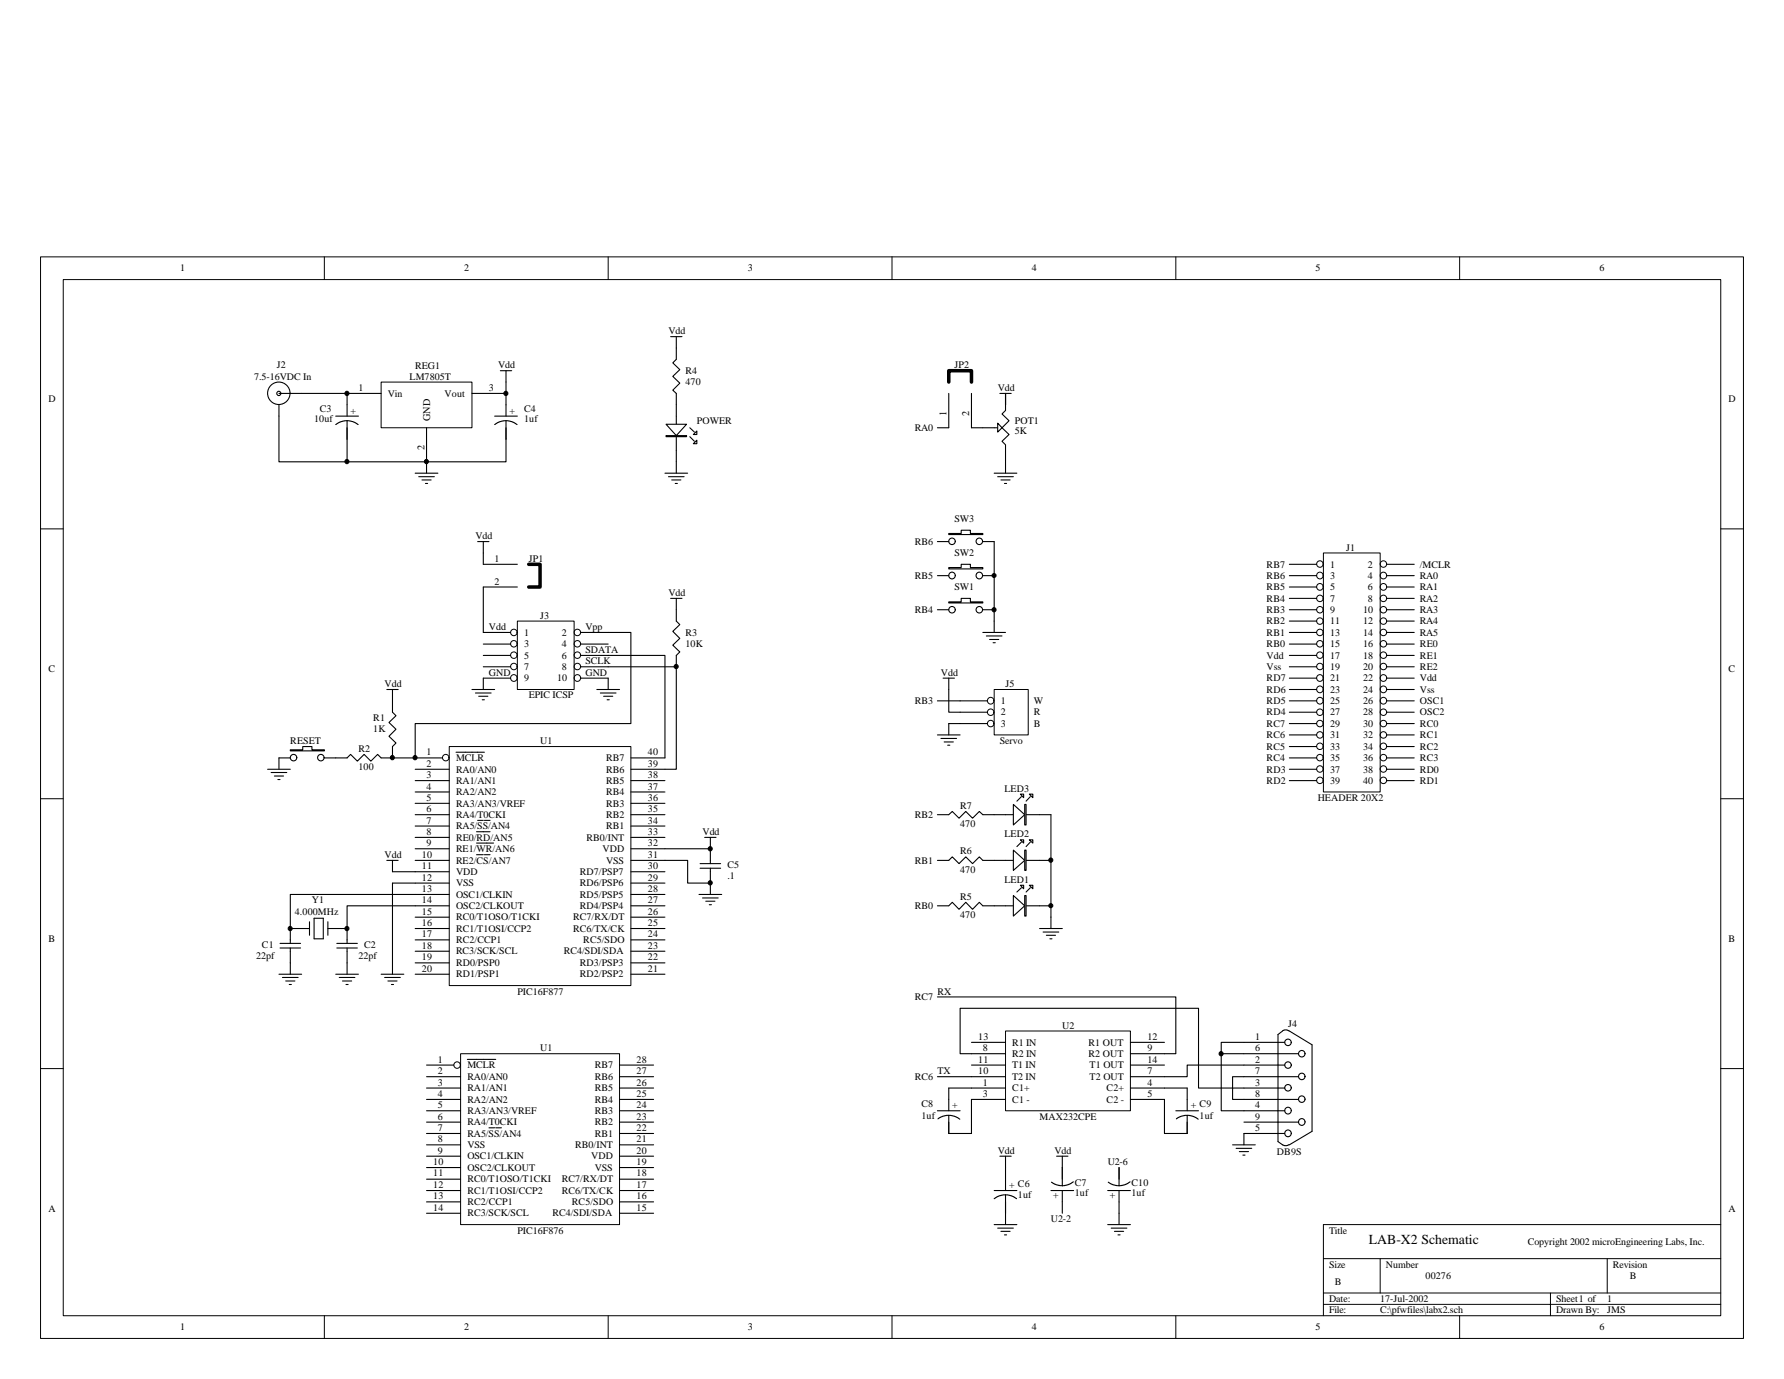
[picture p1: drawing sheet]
<svg xmlns="http://www.w3.org/2000/svg" width="279mm" height="216mm" viewBox="0 0 279 216" stroke-linecap="round" stroke-linejoin="round" font-family="sans-serif">
<g fill="none" stroke="#000" stroke-width=".16">
<path d="M6.3 40.2h266.7v169.3h-266.7zM9.9 43.8h259.6v162.2h-259.6zM50.8 40.2v3.6M95.2 40.2v3.6M139.7 40.2v3.6M184.1 40.2v3.6M228.6 40.2v3.6M6.3 82.8h3.6M269.5 82.8h3.5M6.3 125.1h3.6M269.5 125.1h3.5M6.3 167.3h3.6"/>
<path d="M269.5 167.3h3.5M207.3 197.1h62.2M216.2 197.1v5.3M251.7 197.1v5.3M269.5 191.7h-62.2v14.3M50.8 206v3.5M95.2 206v3.5M139.7 206v3.5M184.1 206v3.5M207.3 202.4h62.2M207.3 204.2h62.2M228.6 206v3.5"/>
<path d="M242.8 202.4v3.6"/>
</g>
<path d="M43.7 118.7h1.8M50.8 118.7h1.8" fill="none" stroke="#000" stroke-width=".17"/>
<path d="M45.5 117.4h1.9v-.5h1.5v.5h1.9v.2h-5.3z" fill-rule="evenodd" fill="#fff" stroke="#000" stroke-width=".17"/>
<g fill="none" stroke="#000" stroke-width=".17">
<path d="M60.6 107.9h1.8M61.5 107.9v3.6l.5 .6-1.1 1 1.1 1.1-1.1 1.1 1.1 1-.5 .6v1.8"/>
<circle cx="46" cy="118.6" r=".51"/>
<circle cx="50.2" cy="118.6" r=".51"/>
</g>
<path d="M59.7 59.8h14.2v7.2h-14.2z" fill="#fff" stroke="#000" stroke-width=".16"/>
<g fill="none" stroke="#000" stroke-width=".17">
<path d="M78.4 58h1.7M79.2 58v1.8M43.7 63.4v1.8M45.5 61.6h1.7M52.6 65.2h3.5M54.4 65.9l.8 .1 .9 .5M54.4 65.9l-1 .1-.8 .5M54.4 65.9v2.8M59.7 61.6h-5.3v3.6M65 74.1h3.6M65.6 74.6h2.4M66.1 75.1h1.4"/>
<path d="M66.6 75.7h.4M66.8 67v7.1M73.9 61.6h5.3v3.6M77.5 65.2h3.5M79.2 65.9l.9 .1 .9 .5M79.2 65.9l-.9 .1-.8 .5M79.2 65.9v2.8M43.7 118.7v1.7M52.6 118.7h1.8l.5-.6 1.1 1.1 1-1.1 1.1 1.1 1-1.1 .6 .6h1.8M41.9 120.4h3.6M42.5 120.9h2.4M43 121.5h1.4"/>
<path d="M43.5 122h.4"/>
</g>
<circle cx="79.2" cy="61.6" r=".33" fill="#000" stroke="#000" stroke-width=".16"/>
<circle cx="43.7" cy="61.6" r=".33" fill="#fff" stroke="#000" stroke-width=".17"/>
<path d="M43.7 65.2v7.1h35.5v-3.6M45.4 61.6a1.76 1.76 0 0 0-2.5-1.6 1.76 1.76 0 0 0-.4 2.9 1.76 1.76 0 0 0 2.9-.9v-.4M47.2 61.6h7.2M54.4 68.7v3.6M109.6 135.9h3.3M109.6 135.2h3.3M111.3 132.9v2.3M111.3 135.9v4.1M109.5 140h3.5M110 140.6h2.5M110.5 141.1h1.5M111.1 141.6h.3" fill="none" stroke="#000" stroke-width=".17"/>
<path d="M70.4 116.9h28.4v37.4h-28.4z" fill="#fff" stroke="#000" stroke-width=".16"/>
<g fill="none" stroke="#000" stroke-width=".17">
<path d="M65 118.7h4.3M71.4 117.8h4.5M98.8 118.7h5.3M65 120.4h5.4M65 122.2h5.4M65 124h5.4M65 125.8h5.4M65 127.6h5.4M65 129.3h5.4M65 131.1h5.4M65 138.3h5.4M65 136.5h5.4"/>
<path d="M65 132.9h5.4M65 134.7h5.4M74.6 130.2h2.2M74.6 132h2.7M74.6 133.8h1.1M74.8 128.4h.9M75.9 128.4h.9M75.9 133.8h.9M98.8 120.4h5.3M98.8 122.2h5.3M98.8 124h5.3M98.8 125.8h5.3"/>
<path d="M98.8 127.6h5.3M98.8 129.3h5.3M98.8 131.1h5.3M98.8 138.3h5.3M98.8 136.5h5.3M98.8 132.9h5.3M98.8 134.7h5.3M65 145.4h5.4M65 143.6h5.4M65 147.2h5.4M65 148.9h5.4M65 150.7h5.4"/>
<path d="M65 152.5h5.4M65 141.8h5.4M65 140h5.4M98.8 145.4h5.3M98.8 143.6h5.3M98.8 147.2h5.3M98.8 148.9h5.3M98.8 150.7h5.3M98.8 152.5h5.3M98.8 141.8h5.3M98.8 140h5.3"/>
</g>
<circle cx="69.8" cy="118.6" r=".51" fill="none" stroke="#000" stroke-width=".16"/>
<path d="M207.3 86.6h8.9v37.4h-8.9z" fill="#fff" stroke="#000" stroke-width=".16"/>
<g fill="none" stroke="#000" stroke-width=".16">
<path d="M207.2 91.9a.51 .51 0 0 0-.7-.5 .51 .51 0 0 0-.2 .8 .51 .51 0 0 0 .9 0v-.3M217.2 91.9a.51 .51 0 0 0-.7-.5 .51 .51 0 0 0-.2 .8 .51 .51 0 0 0 .8 0l.1-.3M207.2 107.9a.51 .51 0 0 0-.7-.4 .51 .51 0 0 0-.2 .8 .51 .51 0 0 0 .9-.1v-.3M207.2 109.7a.51 .51 0 0 0-.7-.5 .51 .51 0 0 0-.2 .9 .51 .51 0 0 0 .9-.1v-.3M217.2 107.9a.51 .51 0 0 0-.7-.4 .51 .51 0 0 0-.2 .8 .51 .51 0 0 0 .8-.1l.1-.3M217.2 109.7a.51 .51 0 0 0-.7-.5 .51 .51 0 0 0-.2 .9 .51 .51 0 0 0 .8-.1l.1-.3"/>
<circle cx="206.7" cy="90.1" r=".52"/>
<circle cx="206.7" cy="88.3" r=".51"/>
<circle cx="206.7" cy="99" r=".51"/>
<circle cx="206.7" cy="93.7" r=".51"/>
<circle cx="206.7" cy="95.5" r=".51"/>
<circle cx="206.7" cy="97.2" r=".51"/>
<circle cx="216.7" cy="90.1" r=".52"/>
<circle cx="216.7" cy="88.3" r=".51"/>
<circle cx="216.7" cy="99" r=".51"/>
<circle cx="216.7" cy="93.7" r=".51"/>
<circle cx="216.7" cy="95.5" r=".51"/>
<circle cx="216.7" cy="97.2" r=".51"/>
<circle cx="206.7" cy="106.2" r=".52"/>
<circle cx="206.7" cy="104.4" r=".51"/>
<circle cx="206.7" cy="116.8" r=".51"/>
<circle cx="206.7" cy="102.6" r=".51"/>
<circle cx="206.7" cy="118.6" r=".51"/>
<circle cx="206.7" cy="113.3" r=".51"/>
<circle cx="206.7" cy="115.1" r=".51"/>
<circle cx="206.7" cy="100.8" r=".51"/>
<circle cx="206.7" cy="111.5" r=".51"/>
<circle cx="216.7" cy="106.2" r=".52"/>
<circle cx="216.7" cy="102.6" r=".51"/>
<circle cx="216.7" cy="104.4" r=".51"/>
<circle cx="216.7" cy="116.8" r=".51"/>
<circle cx="216.7" cy="118.6" r=".51"/>
<circle cx="216.7" cy="100.8" r=".51"/>
<circle cx="216.7" cy="113.3" r=".51"/>
<circle cx="216.7" cy="115.1" r=".51"/>
<circle cx="216.7" cy="111.5" r=".51"/>
<circle cx="206.7" cy="122.2" r=".51"/>
<circle cx="206.7" cy="120.4" r=".51"/>
<circle cx="216.7" cy="122.2" r=".51"/>
<circle cx="216.7" cy="120.4" r=".51"/>
</g>
<g fill="none" stroke="#000" stroke-width=".17">
<path d="M201.9 88.3h4.3M201.9 90.1h4.3M201.9 91.9h4.3M201.9 93.7h4.3M201.9 95.5h4.3M201.9 97.2h4.3M201.9 99h4.3M217.2 88.3h4.3M217.2 90.1h4.3M217.2 91.9h4.3M217.2 93.7h4.3M217.2 95.5h4.3"/>
<path d="M217.2 97.2h4.3M217.2 99h4.3M201.9 100.8h4.3M201.9 102.6h4.3M201.9 104.4h4.3M201.9 106.2h4.3M201.9 107.9h4.3M201.9 109.7h4.3M201.9 111.5h4.3M201.9 113.3h4.3M201.9 115.1h4.3M201.9 116.9h4.3"/>
<path d="M201.9 118.7h4.3M217.2 100.8h4.3M217.2 102.6h4.3M217.2 104.4h4.3M217.2 106.2h4.3M217.2 107.9h4.3M217.2 109.7h4.3M217.2 111.5h4.3M217.2 113.3h4.3M217.2 115.1h4.3M217.2 116.9h4.3M217.2 118.7h4.3"/>
<path d="M110.4 131.1h1.7M111.3 131.1v1.8M201.9 120.4h4.3M201.9 122.2h4.3M217.2 120.4h4.3M217.2 122.2h4.3"/>
</g>
<path d="M81 97.2h8.9v10.7h-8.9z" fill="#fff" stroke="#000" stroke-width=".16"/>
<g fill="none" stroke="#000" stroke-width=".16">
<circle cx="80.5" cy="99" r=".51"/>
<circle cx="90.4" cy="99" r=".51"/>
<circle cx="80.5" cy="106.2" r=".52"/>
<circle cx="80.5" cy="102.6" r=".51"/>
<circle cx="80.5" cy="104.4" r=".51"/>
<circle cx="80.5" cy="100.8" r=".51"/>
<circle cx="90.4" cy="106.2" r=".52"/>
<circle cx="90.4" cy="102.6" r=".51"/>
<circle cx="90.4" cy="104.4" r=".51"/>
<circle cx="90.4" cy="100.8" r=".51"/>
</g>
<g fill="none" stroke="#000" stroke-width=".17">
<path d="M153.9 67h3M157.5 61.6v2.7l-.6 .5 1.1 1.1-1.1 1.1 1.1 1-1.1 1.1 .6 .5v2.7M74.8 84.8h1.8M75.7 99h4.3M75.7 84.8v3.5h5.3M75.7 91.9h5.3M91 99h4.2M73.9 107.9h3.6M74.5 108.5h2.4M75 109h1.4M75.5 109.6h.4M75.7 100.8h4.3"/>
<path d="M75.7 102.6h4.3M75.7 104.4h4.3M80 106.2h-4.3v1.7M91 100.8h4.2M91 102.6h4.2M91 104.4h4.2M91 106.2h4.2M43.9 148.4h3.2M43.9 147.7h3.2M45.5 145.4v2.3M45.5 148.4v2.3M46.4 145.4h2.1"/>
<path d="M48.5 144.3v2.1M49.2 143.8h1.4v3.2h-1.4zM51.4 145.4h2.1M51.4 144.3v2.1M52.7 148.4h3.3M52.7 147.7h3.3M54.4 145.4v2.3M54.4 148.4v2.3"/>
</g>
<path d="M82.8 88.3h1.8v3.6h-1.8" fill="none" stroke="#000" stroke-width=".55"/>
<path d="M156.3 66.3l.6 .7-.6 .6z" fill-rule="evenodd" fill="#fff" stroke="#000" stroke-width=".17"/>
<path d="M155.7 74.1h3.6M156.3 74.6h2.4M156.8 75.1h1.4M157.3 75.7h.3M157.5 72.3v1.8M160 139l-.7 .7M161.4 139l-.7 .7M155.7 141.8h8.9" fill="none" stroke="#000" stroke-width=".17"/>
<g fill="#fff" stroke="#000" stroke-width=".17">
<path d="M158.7 140.2l1.8 1.6-1.8 1.6z" fill-rule="evenodd"/>
<path d="M161.2 138.6h.6v.5z" fill-rule="evenodd"/>
<path d="M159.8 138.6h.5v.5z" fill-rule="evenodd"/>
</g>
<path d="M160.5 140.2h.2v3.2h-.2z" fill="#fff" stroke="#000" stroke-width=".17"/>
<path d="M155.7 134.7h8.9M160 131.8l-.7 .7M161.4 131.8l-.7 .7" fill="none" stroke="#000" stroke-width=".17"/>
<g fill="#fff" stroke="#000" stroke-width=".17">
<path d="M158.7 133.1l1.8 1.6-1.8 1.6z" fill-rule="evenodd"/>
<path d="M161.2 131.5h.6v.5z" fill-rule="evenodd"/>
<path d="M159.8 131.5h.5v.5z" fill-rule="evenodd"/>
</g>
<path d="M160.5 133.1h.2v3.2h-.2z" fill="#fff" stroke="#000" stroke-width=".17"/>
<path d="M155.7 127.6h8.9M160 124.7l-.7 .7M161.4 124.7l-.7 .7" fill="none" stroke="#000" stroke-width=".17"/>
<g fill="#fff" stroke="#000" stroke-width=".17">
<path d="M158.7 125.9l1.8 1.7-1.8 1.6z" fill-rule="evenodd"/>
<path d="M161.2 124.3h.6v.6z" fill-rule="evenodd"/>
<path d="M159.8 124.3h.5v.6z" fill-rule="evenodd"/>
</g>
<path d="M160.5 125.9h.2v3.3h-.2z" fill="#fff" stroke="#000" stroke-width=".17"/>
<path d="M105.9 63.4v8.9M108 68.4l.8 .7M108 67l.8 .6" fill="none" stroke="#000" stroke-width=".17"/>
<g fill="#fff" stroke="#000" stroke-width=".17">
<path d="M104.3 66.4h3.2l-1.6 1.8z" fill-rule="evenodd"/>
<path d="M109.1 68.9v.6h-.5z" fill-rule="evenodd"/>
<path d="M108.6 68l.5-.5v.5z" fill-rule="evenodd"/>
</g>
<path d="M104.3 68.2h3.2v.2h-3.2z" fill="#fff" stroke="#000" stroke-width=".17"/>
<path d="M105 52.7h1.8M105.9 52.7v1.8M146.8 95.5h1.8M153.9 95.5h1.8" fill="none" stroke="#000" stroke-width=".17"/>
<path d="M148.6 94.2h1.9v-.5h1.5v.5h1.9v.2h-5.3z" fill-rule="evenodd" fill="#fff" stroke="#000" stroke-width=".17"/>
<g fill="none" stroke="#000" stroke-width=".17">
<path d="M146.8 90.1h1.8M153.9 90.1h1.8"/>
<circle cx="149.1" cy="95.5" r=".51"/>
<circle cx="153.4" cy="95.5" r=".51"/>
</g>
<path d="M148.6 88.9h1.9v-.6h1.5v.6h1.9v.2h-5.3z" fill-rule="evenodd" fill="#fff" stroke="#000" stroke-width=".17"/>
<g fill="none" stroke="#000" stroke-width=".17">
<path d="M146.8 84.8h1.8M153.9 84.8h1.8"/>
<circle cx="149.1" cy="90.1" r=".52"/>
<circle cx="153.4" cy="90.1" r=".52"/>
</g>
<path d="M148.6 83.5h1.9v-.5h1.5v.5h1.9v.2h-5.3z" fill-rule="evenodd" fill="#fff" stroke="#000" stroke-width=".17"/>
<g fill="none" stroke="#000" stroke-width=".17">
<path d="M79.2 59.8v1.8M105.9 54.5v1.8l-.5 .5 1.1 1.1-1.1 1 1.1 1.1-1.1 1.1 .5 .5v1.8M43.7 61.6h1.8M75.7 91.9v7.1M146.8 134.7h1.8l.5-.5 1.1 1 1.1-1 1 1 1.1-1 .5 .5h1.8M146.8 127.6h1.8l.5-.6 1.1 1.1 1.1-1.1 1 1.1 1.1-1.1 .5 .6h1.8M43.7 152.5h3.5M44.2 153h2.5M44.7 153.6h1.5M45.3 154.1h.3M45.5 150.7v1.8M52.6 152.5h3.5"/>
<path d="M53.1 153h2.5M53.6 153.6h1.5M54.2 154.1h.3M54.4 150.7v1.8M146.8 141.8h1.8l.5-.5 1.1 1.1 1.1-1.1 1 1.1 1.1-1.1 .5 .5h1.8"/>
<circle cx="149.1" cy="84.8" r=".51"/>
<circle cx="153.4" cy="84.8" r=".51"/>
</g>
<path d="M157.5 161.4h19.5v12.5h-19.5z" fill="#fff" stroke="#000" stroke-width=".16"/>
<g fill="none" stroke="#000" stroke-width=".17">
<path d="M146.8 173.9h3.6M148.6 174.6l.9 .2 .8 .4M148.6 174.6l-.9 .2-.8 .4M152.1 163.2h5.4M152.1 166.8h5.4M152.1 168.6h5.4M157.5 172.1h-5.4v5.4h-3.5v-2.9M157.5 165h-7.1v-7.1h37.3v12.4h13.5M157.5 170.3h-8.9v3.6M177 172.1h5.4v5.4h3.5v-2.9M177 163.2h5.4M177 165h5.4"/>
<path d="M177 166.8h5.4M177 170.3h8.9v3.6M184.1 173.9h3.6M185.9 174.6l.9 .2 .9 .4M185.9 174.6l-.9 .2-.8 .4M191.3 165h12.1M193 179.2h3.6M193.6 179.8h2.4M194.8 175.7h8.6M200.9 161.4l.6-.2 .4 .2M200.9 161.4l-.7 .6v16.7l1 .7h.3l.4-.2M201.2 163.2h-9.9v10.7h9.9"/>
<path d="M201.2 166.8h-15.3v1.8h-8.9M201.2 177.5h-6.4v1.7M201.9 161.4l3.6 2.2v13.5l-3.6 2.1M202.2 177.4a.51 .51 0 0 0-.7-.4 .51 .51 0 0 0-.2 .8 .51 .51 0 0 0 .9-.1v-.3M203.4 168.6h-10.4v3.5h10.4M155.7 186.4h3.6M155.7 191.7h3.6M156.3 192.3h2.4M156.6 181h1.8M156.8 192.8h1.4M157.3 193.3h.3M157.5 187.1l.9 .1 .8 .5"/>
<path d="M157.5 187.1l-1 .1-.8 .5M157.5 181v5.4M157.5 187.1v4.6M164.6 186.4h3.5M165.5 181h1.8M166.4 181v4.7M166.4 186.4v3.5M168.1 185l-.6 .4-.8 .2-1.3-.1-.7-.4M173.5 186.4h3.5M173.5 191.7h3.5M174 192.3h2.5M174.5 192.8h1.5"/>
<path d="M175.1 193.3h.3M175.3 182.8v2.9M175.3 186.4v5.3M177 185l-.6 .4-.8 .2-1.3-.1-.7-.4M194.1 180.3h1.4M194.6 180.8h.4"/>
<circle cx="201.7" cy="173.9" r=".52"/>
<circle cx="201.7" cy="166.8" r=".51"/>
<circle cx="201.7" cy="163.2" r=".51"/>
<circle cx="201.7" cy="170.3" r=".51"/>
<circle cx="203.9" cy="175.7" r=".52"/>
<circle cx="203.9" cy="165" r=".51"/>
<circle cx="203.9" cy="168.5" r=".51"/>
<circle cx="203.9" cy="172.1" r=".51"/>
</g>
<path d="M155.7 107.9h5.3v7.2h-5.3z" fill="#fff" stroke="#000" stroke-width=".16"/>
<g fill="none" stroke="#000" stroke-width=".16">
<path d="M155.7 109.7a.51 .51 0 0 0-.7-.5 .51 .51 0 0 0-.2 .9 .51 .51 0 0 0 .8-.1l.1-.3"/>
<circle cx="155.2" cy="113.3" r=".51"/>
<circle cx="155.2" cy="111.5" r=".51"/>
</g>
<path d="M146.8 115.1h3.6M147.4 115.6h2.4M147.7 106.2h1.8M147.9 116.2h1.4M148.4 116.7h.4M148.6 106.2v1.7M150.4 109.7h4.2M150.4 111.5h4.2M154.6 113.3h-6v1.8" fill="none" stroke="#000" stroke-width=".17"/>
<path d="M72.1 165h24.9v26.7h-24.9z" fill="#fff" stroke="#000" stroke-width=".16"/>
<g fill="none" stroke="#000" stroke-width=".17">
<path d="M104.1 74.1h3.6M104.7 74.6h2.4M105.2 75.1h1.4M105.7 75.7h.4M105.9 72.3v1.8M148.6 61.6v5.4h-1.8M152.1 61.6v5.4h1.8M156.6 61.6h1.8M157.5 63.4v-1.8v1.8M95.2 99h3.6v14.3h-33.8v5.4h-3.5M105 93.7h1.8M105.9 93.7v3.5l.6 .6-1.1 1 1.1 1.1-1.1 1.1 1.1 1.1-.6 .5v1.8"/>
<path d="M153.9 99h3.6M154.5 99.6h2.4M155.7 84.8v14.2M93.5 107.9h3.5M94 108.5h2.5M94.5 109h1.5M95.1 109.6h.3M95.2 104.4h10.7v16h-1.8M95.2 102.6h8.9v16.1M95.2 106.2v1.7M146.8 109.7h3.6M148.6 107.9v3.6h1.8"/>
<path d="M155 100.1h1.4M155.5 100.6h.4M60.6 134.7h1.8M61.5 134.7v1.8h3.5M65 138.3h-3.5v14.2M104.1 134.7h3.6v3.6h3.6M104.1 132.9h7.2M164.6 127.6v17.8M59.7 152.5h3.5M60.2 153h2.5M60.7 153.6h1.5M61.3 154.1h.3"/>
<path d="M65 141.8h-10.6v3.6h-.9M65 140h-19.5v5.4h.9M146.8 156.1h37.3v8.9h-1.7M162.8 145.4h3.6M163.4 145.9h2.4M163.9 146.4h1.4M164.4 147h.4M66.8 168.6h5.3M66.8 170.3h5.3M66.8 172.1h5.3M66.8 173.9h5.3M66.8 175.7h5.3"/>
<path d="M66.8 177.5h5.3M66.8 179.2h5.3M66.8 166.8h4.3M73.2 165.9h4.4M76.6 176.6h.9M77.6 176.6h.9M97 168.6h5.4M97 170.3h5.4M97 172.1h5.4M97 173.9h5.4M97 175.7h5.4M97 177.5h5.4"/>
<path d="M97 179.2h5.4M97 166.8h5.4M146.8 168.6h5.3M66.8 184.6h5.3M66.8 186.4h5.3M66.8 188.2h5.3M66.8 189.9h5.3M66.8 182.8h5.3M66.8 181h5.3M97 184.6h5.4M97 186.4h5.4M97 188.2h5.4"/>
<path d="M97 189.9h5.4M97 182.8h5.4M97 181h5.4"/>
</g>
<circle cx="71.6" cy="166.8" r=".51" fill="none" stroke="#000" stroke-width=".16"/>
<path d="M148.6 59.8v-1.8h3.5v1.8" fill="none" stroke="#000" stroke-width=".55"/>
<g fill="#000" stroke="#000" stroke-width=".16">
<circle cx="54.3" cy="61.6" r=".33"/>
<circle cx="54.3" cy="72.3" r=".33"/>
<circle cx="66.8" cy="72.3" r=".33"/>
<circle cx="155.7" cy="95.5" r=".33"/>
<circle cx="155.7" cy="90.1" r=".32"/>
<circle cx="61.4" cy="118.6" r=".33"/>
<circle cx="65" cy="118.6" r=".33"/>
<circle cx="105.9" cy="104.4" r=".33"/>
<circle cx="111.2" cy="138.2" r=".33"/>
<circle cx="111.2" cy="132.9" r=".33"/>
<circle cx="164.6" cy="134.7" r=".33"/>
<circle cx="45.4" cy="145.4" r=".33"/>
<circle cx="54.3" cy="145.4" r=".33"/>
<circle cx="164.6" cy="141.8" r=".32"/>
<circle cx="191.2" cy="165" r=".33"/>
</g>
<text font-size="2.2" x="214.4" y="194.7">LAB-X2 Schematic</text>
<g font-size="1.6">
<text x="28.2" y="42.5">1</text>
<text x="72.7" y="42.5">2</text>
<text x="117.1" y="42.5">3</text>
<text x="161.6" y="42.5">4</text>
<text x="206" y="42.5">5</text>
<text x="250.5" y="42.5">6</text>
<text x="104.7" y="52.3">Vdd</text>
<text x="39.8" y="59.4">7.5-16VDC In</text>
<text x="43.3" y="57.7">J2</text>
<text x="64.1" y="59.4">LM7805T</text>
<text x="65" y="57.8">REG1</text>
<text x="78" y="57.7">Vdd</text>
<text x="107.4" y="58.5">R4</text>
<text x="149.5" y="57.7">JP2</text>
<text x="7.6" y="63">D</text>
<text x="50.1" y="64.4">C3</text>
<text x="54.9" y="64.8">+</text>
<text x="56.1" y="61.2">1</text>
<text x="60.7" y="62.1">Vin</text>
<text x="67.4" y="65.9" transform="rotate(-90 67.4 65.9)">GND</text>
<text x="69.6" y="62.1">Vout</text>
<text x="76.6" y="61.2">3</text>
<text x="79.8" y="64.8">+</text>
<text x="82.1" y="64.4">C4</text>
<text x="107.4" y="60.3">470</text>
<text x="148.3" y="65.2" transform="rotate(-90 148.3 65.2)">1</text>
<text x="151.8" y="65.2" transform="rotate(-90 151.8 65.2)">2</text>
<text x="156.3" y="61.2">Vdd</text>
<text x="270.7" y="63">D</text>
<text x="49.2" y="66">10uf</text>
<text x="66.5" y="70.5" transform="rotate(-90 66.5 70.5)">2</text>
<text x="82.1" y="66">1uf</text>
<text x="109.1" y="66.4">POWER</text>
<text x="143.3" y="67.5">RA0</text>
<text x="158.9" y="66.4">POT1</text>
<text x="158.9" y="68">5K</text>
<text x="149.5" y="81.7">SW3</text>
<text x="74.5" y="84.4">Vdd</text>
<text x="77.5" y="88">1</text>
<text x="82.8" y="88">JP1</text>
<text x="143.3" y="85.3">RB6</text>
<text x="149.5" y="87.1">SW2</text>
<text x="198.4" y="88.9">RB7</text>
<text x="208.3" y="88.9">1</text>
<text x="210.8" y="86.2">J1</text>
<text x="214.2" y="88.9">2</text>
<text x="222.4" y="88.9">/MCLR</text>
<text x="77.5" y="91.5">2</text>
<text x="104.7" y="93.3">Vdd</text>
<text x="143.3" y="96">RB4</text>
<text x="143.3" y="90.6">RB5</text>
<text x="149.5" y="92.4">SW1</text>
<text x="198.4" y="96">RB3</text>
<text x="198.4" y="94.2">RB4</text>
<text x="198.4" y="92.4">RB5</text>
<text x="198.4" y="90.6">RB6</text>
<text x="208.3" y="90.6">3</text>
<text x="208.3" y="92.4">5</text>
<text x="208.3" y="94.2">7</text>
<text x="208.3" y="96">9</text>
<text x="213.5" y="96">10</text>
<text x="214.2" y="90.6">4</text>
<text x="214.2" y="92.4">6</text>
<text x="214.2" y="94.2">8</text>
<text x="222.4" y="90.6">RA0</text>
<text x="222.4" y="92.4">RA1</text>
<text x="222.4" y="94.2">RA2</text>
<text x="222.4" y="96">RA3</text>
<text x="76.6" y="98.6">Vdd</text>
<text x="82.1" y="99.5">1</text>
<text x="82.1" y="101.3">3</text>
<text x="84.6" y="96.9">J3</text>
<text x="88" y="99.5">2</text>
<text x="88" y="101.3">4</text>
<text x="91.7" y="98.6">Vpp</text>
<text x="107.4" y="99.5">R3</text>
<text x="107.4" y="101.3">10K</text>
<text x="198.4" y="101.3">RB0</text>
<text x="198.4" y="99.5">RB1</text>
<text x="198.4" y="97.7">RB2</text>
<text x="208.3" y="97.7">11</text>
<text x="208.3" y="99.5">13</text>
<text x="208.3" y="101.3">15</text>
<text x="213.5" y="97.7">12</text>
<text x="213.5" y="99.5">14</text>
<text x="213.5" y="101.3">16</text>
<text x="222.4" y="97.7">RA4</text>
<text x="222.4" y="99.5">RA5</text>
<text x="222.4" y="101.3">RE0</text>
<text x="7.6" y="105.2">C</text>
<text x="60.2" y="107.6">Vdd</text>
<text x="76.6" y="105.8">GND</text>
<text x="82.1" y="103.1">5</text>
<text x="82.1" y="104.9">7</text>
<text x="82.1" y="106.7">9</text>
<text x="87.2" y="106.7">10</text>
<text x="88" y="103.1">6</text>
<text x="88" y="104.9">8</text>
<text x="91.7" y="102.2">SDATA</text>
<text x="91.7" y="104">SCLK</text>
<text x="91.7" y="105.8">GND</text>
<text x="147.4" y="105.8">Vdd</text>
<text x="157.5" y="107.6">J5</text>
<text x="198.4" y="106.7">RD7</text>
<text x="198.4" y="104.9">Vss</text>
<text x="198.4" y="103.1">Vdd</text>
<text x="208.3" y="103.1">17</text>
<text x="208.3" y="104.9">19</text>
<text x="208.3" y="106.7">21</text>
<text x="213.5" y="103.1">18</text>
<text x="213.5" y="104.9">20</text>
<text x="213.5" y="106.7">22</text>
<text x="222.4" y="103.1">RE1</text>
<text x="222.4" y="104.9">RE2</text>
<text x="222.4" y="106.7">Vdd</text>
<text x="270.7" y="105.2">C</text>
<text x="58.5" y="112.9">R1</text>
<text x="82.8" y="109.3">EPIC ICSP</text>
<text x="143.3" y="110.2">RB3</text>
<text x="156.8" y="110.2">1</text>
<text x="156.8" y="112">2</text>
<text x="156.8" y="113.8">3</text>
<text x="161.9" y="110.2">W</text>
<text x="161.9" y="112">R</text>
<text x="161.9" y="113.8">B</text>
<text x="198.4" y="113.8">RC7</text>
<text x="198.4" y="112">RD4</text>
<text x="198.4" y="110.2">RD5</text>
<text x="198.4" y="108.5">RD6</text>
<text x="208.3" y="108.5">23</text>
<text x="208.3" y="110.2">25</text>
<text x="208.3" y="112">27</text>
<text x="208.3" y="113.8">29</text>
<text x="213.5" y="108.5">24</text>
<text x="213.5" y="110.2">26</text>
<text x="213.5" y="112">28</text>
<text x="213.5" y="113.8">30</text>
<text x="222.4" y="108.5">Vss</text>
<text x="222.4" y="110.2">OSC1</text>
<text x="222.4" y="112">OSC2</text>
<text x="222.4" y="113.8">RC0</text>
<text x="45.5" y="116.5">RESET</text>
<text x="56.1" y="117.7">R2</text>
<text x="58.5" y="114.7">1K</text>
<text x="66.8" y="118.3">1</text>
<text x="71.4" y="119.2">MCLR</text>
<text x="84.6" y="116.5">U1</text>
<text x="94.9" y="119.2">RB7</text>
<text x="101.5" y="118.3">40</text>
<text x="156.6" y="116.5">Servo</text>
<text x="198.4" y="119.2">RC4</text>
<text x="198.4" y="117.3">RC5</text>
<text x="198.4" y="115.6">RC6</text>
<text x="208.3" y="115.6">31</text>
<text x="208.3" y="117.3">33</text>
<text x="208.3" y="119.2">35</text>
<text x="213.5" y="115.6">32</text>
<text x="213.5" y="117.3">34</text>
<text x="213.5" y="119.2">36</text>
<text x="222.4" y="115.6">RC1</text>
<text x="222.4" y="117.3">RC2</text>
<text x="222.4" y="119.2">RC3</text>
<text x="56.1" y="120.6">100</text>
<text x="66.8" y="120.1">2</text>
<text x="66.8" y="121.8">3</text>
<text x="66.8" y="123.6">4</text>
<text x="66.8" y="125.4">5</text>
<text x="71.4" y="120.9">RA0/AN0</text>
<text x="71.4" y="122.7">RA1/AN1</text>
<text x="71.4" y="124.5">RA2/AN2</text>
<text x="94.9" y="124.5">RB4</text>
<text x="94.9" y="122.7">RB5</text>
<text x="94.9" y="120.9">RB6</text>
<text x="101.5" y="125.4">36</text>
<text x="101.5" y="123.6">37</text>
<text x="101.5" y="121.8">38</text>
<text x="101.5" y="120.1">39</text>
<text x="157.3" y="124">LED3</text>
<text x="198.4" y="122.7">RD2</text>
<text x="198.4" y="120.9">RD3</text>
<text x="206.4" y="125.4">HEADER 20X2</text>
<text x="208.3" y="120.9">37</text>
<text x="208.3" y="122.7">39</text>
<text x="213.5" y="120.9">38</text>
<text x="213.5" y="122.7">40</text>
<text x="222.4" y="120.9">RD0</text>
<text x="222.4" y="122.7">RD1</text>
<text x="66.8" y="127.2">6</text>
<text x="66.8" y="128.9">7</text>
<text x="66.8" y="130.7">8</text>
<text x="71.4" y="126.3">RA3/AN3/VREF</text>
<text x="71.4" y="128.1">RA4/T0CKI</text>
<text x="71.4" y="129.8">RA5/SS/AN4</text>
<text x="71.4" y="131.6">RE0/RD/AN5</text>
<text x="91.9" y="131.6">RB0/INT</text>
<text x="94.9" y="129.8">RB1</text>
<text x="94.9" y="128.1">RB2</text>
<text x="94.9" y="126.3">RB3</text>
<text x="101.5" y="130.7">33</text>
<text x="101.5" y="128.9">34</text>
<text x="101.5" y="127.2">35</text>
<text x="110" y="130.7">Vdd</text>
<text x="143.3" y="128.1">RB2</text>
<text x="150.4" y="126.6">R7</text>
<text x="150.4" y="129.5">470</text>
<text x="157.3" y="131.1">LED2</text>
<text x="60.2" y="134.3">Vdd</text>
<text x="66.1" y="134.3">10</text>
<text x="66.1" y="137.9">12</text>
<text x="66.1" y="136.1">11</text>
<text x="66.8" y="132.5">9</text>
<text x="71.4" y="133.4">RE1/WR/AN6</text>
<text x="71.4" y="135.2">RE2/CS/AN7</text>
<text x="71.4" y="137">VDD</text>
<text x="90.8" y="137">RD7/PSP7</text>
<text x="94.4" y="133.4">VDD</text>
<text x="94.9" y="135.2">VSS</text>
<text x="101.5" y="137.9">29</text>
<text x="101.5" y="136.1">30</text>
<text x="101.5" y="134.3">31</text>
<text x="101.5" y="132.5">32</text>
<text x="113.9" y="135.9">C5</text>
<text x="113.9" y="137.7">.1</text>
<text x="143.3" y="135.2">RB1</text>
<text x="150.4" y="133.8">R6</text>
<text x="150.4" y="136.6">470</text>
<text x="46.2" y="143.2">4.000MHz</text>
<text x="48.9" y="141.4">Y1</text>
<text x="66.1" y="143.2">15</text>
<text x="66.1" y="139.7">13</text>
<text x="66.1" y="141.4">14</text>
<text x="71.4" y="138.8">VSS</text>
<text x="71.4" y="140.5">OSC1/CLKIN</text>
<text x="71.4" y="142.3">OSC2/CLKOUT</text>
<text x="90.8" y="142.3">RD4/PSP4</text>
<text x="90.8" y="140.5">RD5/PSP5</text>
<text x="90.8" y="138.8">RD6/PSP6</text>
<text x="101.5" y="143.2">26</text>
<text x="101.5" y="141.4">27</text>
<text x="101.5" y="139.7">28</text>
<text x="143.3" y="142.3">RB0</text>
<text x="150.4" y="140.9">R5</text>
<text x="150.4" y="143.8">470</text>
<text x="157.3" y="138.2">LED1</text>
<text x="7.6" y="147.5">B</text>
<text x="41" y="148.4">C1</text>
<text x="57" y="148.4">C2</text>
<text x="66.1" y="145">16</text>
<text x="66.1" y="146.8">17</text>
<text x="66.1" y="148.5">18</text>
<text x="71.4" y="145.9">RC1/T1OSI/CCP2</text>
<text x="71.4" y="144.1">RC0/T1OSO/T1CKI</text>
<text x="71.4" y="147.7">RC2/CCP1</text>
<text x="71.4" y="149.4">RC3/SCK/SCL</text>
<text x="88.3" y="149.4">RC4/SDI/SDA</text>
<text x="89.7" y="145.9">RC6/TX/CK</text>
<text x="89.7" y="144.1">RC7/RX/DT</text>
<text x="91.4" y="147.7">RC5/SDO</text>
<text x="101.5" y="146.8">24</text>
<text x="101.5" y="145">25</text>
<text x="101.5" y="148.5">23</text>
<text x="270.7" y="147.5">B</text>
<text x="40.1" y="150.2">22pf</text>
<text x="56.1" y="150.2">22pf</text>
<text x="66.1" y="150.3">19</text>
<text x="66.1" y="152.1">20</text>
<text x="71.4" y="151.2">RD0/PSP0</text>
<text x="71.4" y="153">RD1/PSP1</text>
<text x="81" y="155.7">PIC16F877</text>
<text x="90.8" y="153">RD2/PSP2</text>
<text x="90.8" y="151.2">RD3/PSP3</text>
<text x="101.5" y="152.1">21</text>
<text x="101.5" y="150.3">22</text>
<text x="146.8" y="155.7">RX</text>
<text x="143.3" y="156.6">RC7</text>
<text x="166.4" y="161">U2</text>
<text x="201.8" y="160.9">J4</text>
<text x="68.6" y="166.4">1</text>
<text x="73.2" y="167.3">MCLR</text>
<text x="84.6" y="164.6">U1</text>
<text x="93.1" y="167.3">RB7</text>
<text x="99.7" y="166.4">28</text>
<text x="153.2" y="162.8">13</text>
<text x="153.2" y="166.4">11</text>
<text x="153.9" y="164.6">8</text>
<text x="158.5" y="163.7">R1 IN</text>
<text x="158.5" y="165.5">R2 IN</text>
<text x="158.5" y="167.3">T1 IN</text>
<text x="170.5" y="163.7">R1 OUT</text>
<text x="170.5" y="165.5">R2 OUT</text>
<text x="170.6" y="167.3">T1 OUT</text>
<text x="179.7" y="162.8">12</text>
<text x="179.7" y="164.6">9</text>
<text x="179.7" y="166.4">14</text>
<text x="196.6" y="162.8">1</text>
<text x="196.6" y="164.6">6</text>
<text x="196.6" y="166.4">2</text>
<text x="68.6" y="168.1">2</text>
<text x="68.6" y="170">3</text>
<text x="68.6" y="171.7">4</text>
<text x="68.6" y="173.5">5</text>
<text x="73.2" y="169.1">RA0/AN0</text>
<text x="73.2" y="170.9">RA1/AN1</text>
<text x="73.2" y="172.6">RA2/AN2</text>
<text x="93.1" y="172.6">RB4</text>
<text x="93.1" y="170.9">RB5</text>
<text x="93.1" y="169.1">RB6</text>
<text x="99.7" y="173.5">24</text>
<text x="99.7" y="171.7">25</text>
<text x="99.7" y="170">26</text>
<text x="99.7" y="168.1">27</text>
<text x="143.3" y="169.1">RC6</text>
<text x="144.3" y="173.4">C8</text>
<text x="146.8" y="168.1">TX</text>
<text x="149.1" y="173.5">+</text>
<text x="153.2" y="168.1">10</text>
<text x="153.9" y="170">1</text>
<text x="153.9" y="171.7">3</text>
<text x="158.5" y="169.1">T2 IN</text>
<text x="158.5" y="170.9">C1+</text>
<text x="158.5" y="172.6">C1 -</text>
<text x="170.6" y="169.1">T2 OUT</text>
<text x="173.3" y="170.9">C2+</text>
<text x="173.3" y="172.6">C2 -</text>
<text x="179.7" y="168.1">7</text>
<text x="179.7" y="170">4</text>
<text x="179.7" y="171.7">5</text>
<text x="186.5" y="173.5">+ C9</text>
<text x="196.6" y="168.1">7</text>
<text x="196.6" y="170">3</text>
<text x="196.6" y="171.7">8</text>
<text x="196.6" y="173.5">4</text>
<text x="68.6" y="175.3">6</text>
<text x="68.6" y="177.1">7</text>
<text x="68.6" y="178.9">8</text>
<text x="73.2" y="174.4">RA3/AN3/VREF</text>
<text x="73.2" y="176.2">RA4/T0CKI</text>
<text x="73.2" y="178">RA5/SS/AN4</text>
<text x="73.2" y="179.7">VSS</text>
<text x="90.1" y="179.7">RB0/INT</text>
<text x="93.1" y="178">RB1</text>
<text x="93.1" y="176.2">RB2</text>
<text x="93.1" y="174.4">RB3</text>
<text x="99.7" y="178.9">21</text>
<text x="99.7" y="177.1">22</text>
<text x="99.7" y="175.3">23</text>
<text x="144.3" y="175.1">1uf</text>
<text x="162.8" y="175.3">MAX232CPE</text>
<text x="187.9" y="175.1">1uf</text>
<text x="196.6" y="175.3">9</text>
<text x="196.6" y="177.1">5</text>
<text x="67.9" y="184.2">11</text>
<text x="67.9" y="182.4">10</text>
<text x="68.6" y="180.6">9</text>
<text x="73.2" y="185.1">RC0/T1OSO/T1CKI</text>
<text x="73.2" y="181.5">OSC1/CLKIN</text>
<text x="73.2" y="183.3">OSC2/CLKOUT</text>
<text x="88" y="185.1">RC7/RX/DT</text>
<text x="92.6" y="181.5">VDD</text>
<text x="93.1" y="183.3">VSS</text>
<text x="99.7" y="184.2">18</text>
<text x="99.7" y="182.4">19</text>
<text x="99.7" y="180.6">20</text>
<text x="156.3" y="180.6">Vdd</text>
<text x="165.1" y="180.6">Vdd</text>
<text x="168.3" y="185.6">C7</text>
<text x="173.5" y="182.4">U2-6</text>
<text x="177.2" y="185.6">C10</text>
<text x="200" y="180.8">DB9S</text>
<text x="7.6" y="189.7">A</text>
<text x="67.9" y="186">12</text>
<text x="67.9" y="187.8">13</text>
<text x="67.9" y="189.6">14</text>
<text x="73.2" y="186.9">RC1/T1OSI/CCP2</text>
<text x="73.2" y="188.7">RC2/CCP1</text>
<text x="73.2" y="190.5">RC3/SCK/SCL</text>
<text x="86.5" y="190.5">RC4/SDI/SDA</text>
<text x="88" y="186.9">RC6/TX/CK</text>
<text x="89.6" y="188.7">RC5/SDO</text>
<text x="99.7" y="189.6">15</text>
<text x="99.7" y="187.8">16</text>
<text x="99.7" y="186">17</text>
<text x="158" y="186">+ C6</text>
<text x="159.4" y="187.6">1uf</text>
<text x="164.6" y="191.3">U2-2</text>
<text x="165.8" y="186.8" transform="rotate(-180 165.8 186.8)">+</text>
<text x="168.3" y="187.2">1uf</text>
<text x="174.7" y="186.8" transform="rotate(-180 174.7 186.8)">+</text>
<text x="177.2" y="187.2">1uf</text>
<text x="270.7" y="189.7">A</text>
<text x="81" y="193.1">PIC16F876</text>
<text x="208.2" y="193.1">Title</text>
<text x="239.3" y="194.9">Copyright 2002 microEngineering Labs, Inc.</text>
<text x="208.2" y="198.5">Size</text>
<text x="208.2" y="203.8">Date:</text>
<text x="209" y="201.1">B</text>
<text x="216.2" y="203.8">17-Jul-2002</text>
<text x="217" y="198.5">Number</text>
<text x="223.3" y="200.2">00276</text>
<text x="243.7" y="203.8">Sheet1 of</text>
<text x="251.7" y="203.8">1</text>
<text x="252.6" y="198.5">Revision</text>
<text x="255.3" y="200.2">B</text>
<text x="28.2" y="208.3">1</text>
<text x="72.7" y="208.3">2</text>
<text x="117.1" y="208.3">3</text>
<text x="161.6" y="208.3">4</text>
<text x="206" y="208.3">5</text>
<text x="208.2" y="205.6">File:</text>
<text x="216.2" y="205.6">C:\pfwfiles\labx2.sch</text>
<text x="243.7" y="205.6">Drawn By:</text>
<text x="250.5" y="208.3">6</text>
<text x="251.7" y="205.6">JMS</text>
</g>
</svg>
